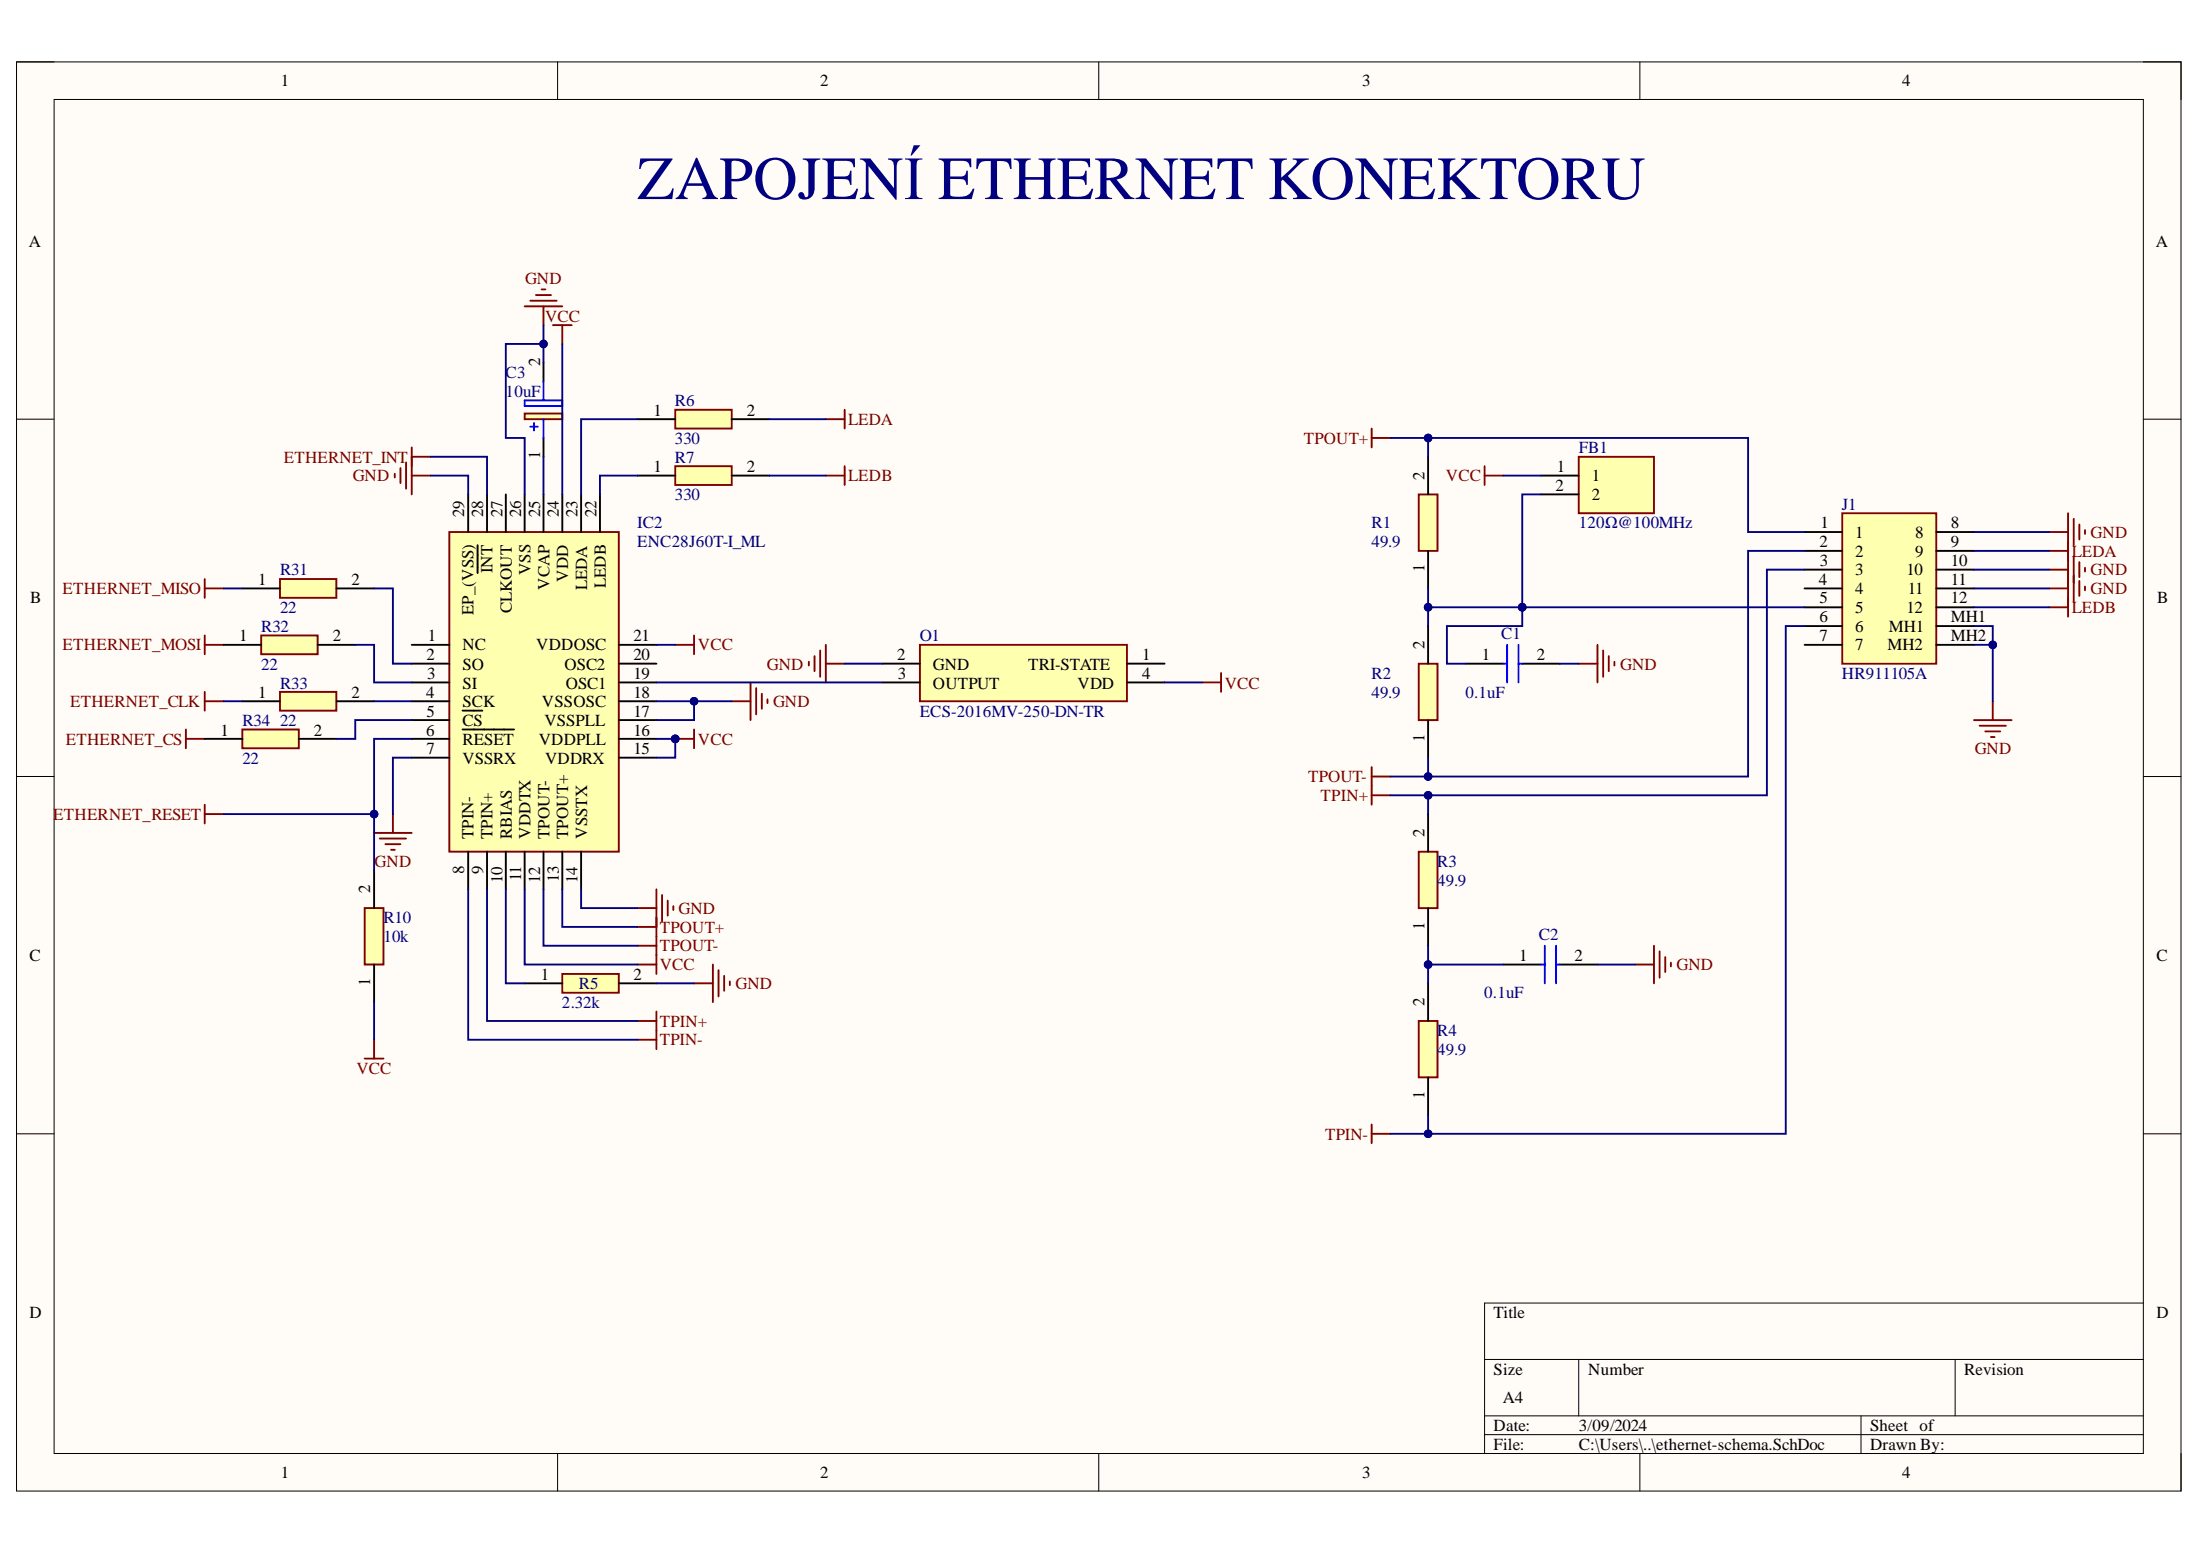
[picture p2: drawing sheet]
<svg xmlns="http://www.w3.org/2000/svg" width="297mm" height="210mm" viewBox="0 0 297 210" stroke-linecap="round" stroke-linejoin="round" font-family="sans-serif">
<path d="M2.2 8.4h292.3v192.9h-292.3z" fill-rule="evenodd" fill="#fffcf8"/>
<path d="M2.2 8.4h292.3v192.9h-292.3z" fill="none" stroke="#000" stroke-width=".14"/>
<path d="M7.3 13.4h282.1v182.8h-282.1z" fill-rule="evenodd" fill="#fffcf8"/>
<g fill="none" stroke="#000" stroke-width=".14">
<path d="M2.2 8.4h5.1M7.3 13.4h282.1v182.8h-282.1zM75.3 8.4v5M148.3 8.4v5M221.4 8.4v5M289.4 8.4h5.1v5M2.2 56.6h5.1M289.4 56.6h5.1M2.2 104.8h5.1M289.4 104.8h5.1M2.2 153h5.1M289.4 153h5.1"/>
<path d="M289.4 175.9h-89v20.3M75.3 196.2v5.1M148.3 196.2v5.1M200.4 183.5h89M200.4 191.1h89M200.4 193.7h89M213.2 183.5v7.6M221.4 196.2v5.1M251.3 191.1v5.1M264 183.5v7.6M294.5 196.2v5.1"/>
</g>
<path d="M60.7 71.8h22.8v43.2h-22.8z" fill-rule="evenodd" fill="#ffffb0"/>
<path d="M60.7 71.8h22.8v43.2h-22.8z" fill="none" stroke="#800000" stroke-width=".25"/>
<g fill="none" stroke="#000" stroke-width=".25">
<path d="M63.2 66.7v5.1M64.5 73.6v3.8M65.8 66.7v5.1M68.3 66.7v5.1M70.8 66.7v5.1M73.4 66.7v5.1M75.9 66.7v5.1M78.5 66.7v5.1M81 66.7v5.1M55.6 87h5.1M55.6 89.6h5.1M55.6 92.1h5.1"/>
<path d="M55.6 94.7h5.1M55.6 97.2h5.1M55.6 99.7h5.1M62.5 95.9h2.6M62.5 98.5h6.9M83.5 87h5.1M83.5 89.6h5.1M83.5 92.1h5.1M83.5 94.7h5.1M83.5 97.2h5.1M83.5 99.7h5.1M55.6 102.3h5.1"/>
<path d="M63.2 115v5M65.8 115v5M68.3 115v5M70.8 115v5M73.4 115v5M75.9 115v5M78.5 115v5M83.5 102.3h5.1"/>
</g>
<path d="M191.6 66.7h2.5v7.7h-2.5z" fill-rule="evenodd" fill="#ffffb0"/>
<path d="M191.6 66.7h2.5v7.7h-2.5z" fill="none" stroke="#800000" stroke-width=".25"/>
<path d="M192.8 61.7v5M192.8 74.4v5" fill="none" stroke="#000" stroke-width=".25"/>
<path d="M191.6 89.6h2.5v7.6h-2.5z" fill-rule="evenodd" fill="#ffffb0"/>
<path d="M191.6 89.6h2.5v7.6h-2.5z" fill="none" stroke="#800000" stroke-width=".25"/>
<path d="M192.8 84.5v5.1M192.8 97.2v5.1" fill="none" stroke="#000" stroke-width=".25"/>
<path d="M191.6 137.8h2.5v7.6h-2.5z" fill-rule="evenodd" fill="#ffffb0"/>
<path d="M191.6 137.8h2.5v7.6h-2.5z" fill="none" stroke="#800000" stroke-width=".25"/>
<path d="M192.8 132.7v5.1M192.8 145.4v5.1" fill="none" stroke="#000" stroke-width=".25"/>
<path d="M191.6 115h2.5v7.6h-2.5z" fill-rule="evenodd" fill="#ffffb0"/>
<g fill="none" stroke="#800000" stroke-width=".25">
<path d="M185.2 57.9v2.5M185.2 59.1h2.5M27.6 78.2v2.5M27.6 79.4h2.6M200.4 62.9v2.6M200.4 64.2h2.6M276.7 71.8h2.5M279.2 69.3v5.1M280 70v3.6M280.8 70.8v2M281.5 71.6v.5M25.1 98.5v2.5"/>
<path d="M25.1 99.7h2.5M27.6 85.8v2.5M27.6 93.4v2.5M27.6 87h2.6M27.6 94.7h2.6M213.2 89.6h2.5M215.7 87v5.1M216.5 87.8v3.6M217.2 88.6v2M218 89.3v.5M27.6 108.6v2.6M27.6 109.9h2.6"/>
<path d="M185.2 103.5v5.1M185.2 104.8h2.5M185.2 107.4h2.5M191.6 115h2.5v7.6h-2.5zM86.1 125.1h2.5M86.1 127.7h2.5M86.1 137.8h2.5M88.6 123.9v5M88.6 136.5v5.1M220.8 130.2h2.5M223.3 127.7v5M224.1 128.4v3.6"/>
<path d="M224.8 129.2v2M225.6 129.9v.6M86.1 140.4h2.5M185.2 151.8v2.5M185.2 153h2.5"/>
</g>
<path d="M197.9 89.6h5.1M205.5 89.6h5.1M192.8 109.9v5.1M192.8 122.6v5.1M203 130.2h5.1M210.6 130.2h5.1" fill="none" stroke="#000" stroke-width=".25"/>
<path d="M203 89.6h.5M203.5 87v5.1M205 87v5.1M205 89.6h.5M208.1 130.2h.5M208.6 127.7v5M210.1 127.7v5M210.1 130.2h.5" fill="none" stroke="#00f" stroke-width=".25"/>
<path d="M75.9 131.5h7.6v2.5h-7.6z" fill-rule="evenodd" fill="#ffffb0"/>
<path d="M111.5 56.6h2.5M114 55.3v2.6M111.5 64.2h2.5M114 62.9v2.6M75.9 131.5h7.6v2.5h-7.6zM93.7 132.7h2.6M96.3 130.2v5.1M97 131v3.5M97.8 131.7v2M98.5 132.5v.5" fill="none" stroke="#800000" stroke-width=".25"/>
<path d="M70.8 132.7h5.1M83.5 132.7h5.1" fill="none" stroke="#000" stroke-width=".25"/>
<path d="M91.2 55.3h7.6v2.6h-7.6z" fill-rule="evenodd" fill="#ffffb0"/>
<path d="M91.2 55.3h7.6v2.6h-7.6z" fill="none" stroke="#800000" stroke-width=".25"/>
<path d="M86.1 56.6h5.1M98.8 56.6h5.1" fill="none" stroke="#000" stroke-width=".25"/>
<path d="M91.2 62.9h7.6v2.6h-7.6z" fill-rule="evenodd" fill="#ffffb0"/>
<path d="M91.2 62.9h7.6v2.6h-7.6zM276.7 76.9h2.5M276.7 79.4h2.5M276.7 74.4h2.5M279.2 73.1v10.1M280 75.1v6.1M280.8 75.9v2M280.8 78.4v2M281.5 76.6v.5M281.5 79.2v.5M276.7 82h2.5" fill="none" stroke="#800000" stroke-width=".25"/>
<path d="M86.1 64.2h5.1M98.8 64.2h5.1" fill="none" stroke="#000" stroke-width=".25"/>
<path d="M124.2 87h28v7.7h-28z" fill-rule="evenodd" fill="#ffffb0"/>
<g fill="none" stroke="#800000" stroke-width=".25">
<path d="M72.4 39.8h2M73.1 39.1h.5M70.8 41.4h5.1M71.6 40.6h3.6M73.4 41.4v2.5M74.6 43.9h2.6M75.9 43.9v2.5M109.2 89.3v.5M110 88.6v2M110.7 87.8v3.6M111.5 87v5.1M111.5 89.6h2.5"/>
<path d="M124.2 87h28v7.7h-28zM162.3 92.1h2.6M164.9 90.9v2.5"/>
</g>
<path d="M119.1 89.6h5.1M119.1 92.1h5.1M152.2 89.6h5M152.2 92.1h5" fill="none" stroke="#000" stroke-width=".25"/>
<path d="M70.8 55.8h5.1v.8h-5.1z" fill-rule="evenodd" fill="#ffffb0"/>
<path d="M70.8 55.8h5.1v.8h-5.1zM91.2 99.7h2.5M93.7 98.5v2.5" fill="none" stroke="#800000" stroke-width=".25"/>
<path d="M73.4 49v2.5M73.4 59.1v2.6" fill="none" stroke="#000" stroke-width=".25"/>
<path d="M70.8 54h5.1v.8h-5.1zM71.6 57.6h1M72.1 57.1v1M73.4 51.5v2.5M73.4 56.6v2.5" fill="none" stroke="#00f" stroke-width=".25"/>
<circle cx="91.2" cy="99.7" r=".51" fill="#000080"/>
<circle cx="91.2" cy="99.7" r=".51" fill="none" stroke="#000080" stroke-width=".14"/>
<g fill="none" stroke="#800000" stroke-width=".25">
<path d="M91.2 87h2.5M93.7 85.8v2.5M98.8 94.7h2.5M101.3 92.1v5.1M102.1 92.9v3.5M102.9 93.6v2.1M103.6 94.4v.5M50.5 112.4h5.1M51.3 113.2h3.5M52 114h2.1M52.8 114.7h.5M53 109.9v2.5"/>
<path d="M86.1 122.6h2.5M86.1 130.2h2.5M88.6 120v5.1M88.6 128.9v2.6M89.4 120.8v3.6M90.2 121.6v2M90.9 122.3v.5"/>
</g>
<path d="M49.2 122.6h2.6v7.6h-2.6z" fill-rule="evenodd" fill="#ffffb0"/>
<path d="M49.2 122.6h2.6v7.6h-2.6zM49.2 142.9h2.6M50.5 140.4v2.5" fill="none" stroke="#800000" stroke-width=".25"/>
<path d="M50.5 117.5v5.1M50.5 130.2v5.1" fill="none" stroke="#000" stroke-width=".25"/>
<path d="M248.7 69.3h12.7v20.3h-12.7z" fill-rule="evenodd" fill="#ffffb0"/>
<path d="M53.3 63.9v.6M54.1 63.2v2M54.8 62.4v3.6M55.6 60.4v6.3M55.6 61.7h2.5M55.6 64.2h2.5M248.7 69.3h12.7v20.3h-12.7zM266.5 97.2h5.1M267.3 98h3.5M268 98.7h2.1M268.8 99.5h.5M269.1 94.7v2.5" fill="none" stroke="#800000" stroke-width=".25"/>
<g fill="none" stroke="#000" stroke-width=".25">
<path d="M243.6 71.8h5.1M243.6 74.4h5.1M243.6 76.9h5.1M243.6 79.4h5.1M261.4 71.8h5.1M261.4 74.4h5.1M261.4 76.9h5.1M261.4 79.4h5.1M243.6 82h5.1M243.6 84.5h5.1M243.6 87h5.1M261.4 82h5.1"/>
<path d="M261.4 84.5h5.1M261.4 87h5.1"/>
</g>
<path d="M213.2 61.7h10.1v7.6h-10.1z" fill-rule="evenodd" fill="#ffffb0"/>
<path d="M213.2 61.7h10.1v7.6h-10.1z" fill="none" stroke="#800000" stroke-width=".25"/>
<path d="M208.1 64.2h5.1M208.1 66.7h5.1" fill="none" stroke="#000" stroke-width=".25"/>
<path d="M37.8 78.2h7.6v2.5h-7.6z" fill-rule="evenodd" fill="#ffffb0"/>
<path d="M37.8 78.2h7.6v2.5h-7.6z" fill="none" stroke="#800000" stroke-width=".25"/>
<path d="M32.7 79.4h5.1M45.4 79.4h5.1" fill="none" stroke="#000" stroke-width=".25"/>
<path d="M35.3 85.8h7.6v2.5h-7.6z" fill-rule="evenodd" fill="#ffffb0"/>
<path d="M35.3 85.8h7.6v2.5h-7.6z" fill="none" stroke="#800000" stroke-width=".25"/>
<path d="M30.2 87h5.1M42.9 87h5.1" fill="none" stroke="#000" stroke-width=".25"/>
<path d="M37.8 93.4h7.6v2.5h-7.6z" fill-rule="evenodd" fill="#ffffb0"/>
<path d="M37.8 93.4h7.6v2.5h-7.6z" fill="none" stroke="#800000" stroke-width=".25"/>
<path d="M32.7 94.7h5.1M45.4 94.7h5.1" fill="none" stroke="#000" stroke-width=".25"/>
<path d="M32.7 98.5h7.6v2.5h-7.6z" fill-rule="evenodd" fill="#ffffb0"/>
<path d="M32.7 98.5h7.6v2.5h-7.6z" fill="none" stroke="#800000" stroke-width=".25"/>
<path d="M27.6 99.7h5.1M40.3 99.7h5.1" fill="none" stroke="#000" stroke-width=".25"/>
<path d="M192.8 79.4v5.1" fill="none" stroke="#000080" stroke-width=".25"/>
<circle cx="192.8" cy="82" r=".51" fill="#000080"/>
<circle cx="192.8" cy="82" r=".51" fill="none" stroke="#000080" stroke-width=".14"/>
<path d="M203 64.2h5.1M210.6 89.6h2.6M192.8 127.7v5" fill="none" stroke="#000080" stroke-width=".25"/>
<circle cx="192.8" cy="130.2" r=".51" fill="#000080"/>
<circle cx="192.8" cy="130.2" r=".51" fill="none" stroke="#000080" stroke-width=".14"/>
<path d="M192.8 130.2h10.2" fill="none" stroke="#000080" stroke-width=".25"/>
<circle cx="192.8" cy="130.2" r=".51" fill="#000080"/>
<circle cx="192.8" cy="130.2" r=".51" fill="none" stroke="#000080" stroke-width=".14"/>
<g fill="none" stroke="#000080" stroke-width=".25">
<path d="M73.4 46.4h-5.1v12.7h2.5v7.6M75.9 46.4v20.3M86.1 56.6h-7.6v10.1M103.9 56.6h7.6M73.4 61.7v5M86.1 64.2h-5.1v2.5M103.9 64.2h7.6M63.2 120v20.4h22.9M65.8 120v17.8h20.3M68.3 120v12.7h2.5M73.4 120v7.7h12.7M75.9 120v5.1h10.2"/>
<path d="M88.6 132.7h5.1M215.7 130.2h5.1"/>
</g>
<circle cx="73.4" cy="46.4" r=".51" fill="#000080"/>
<circle cx="73.4" cy="46.4" r=".51" fill="none" stroke="#000080" stroke-width=".14"/>
<path d="M73.4 43.9v5.1" fill="none" stroke="#000080" stroke-width=".25"/>
<circle cx="73.4" cy="46.4" r=".51" fill="#000080"/>
<circle cx="73.4" cy="46.4" r=".51" fill="none" stroke="#000080" stroke-width=".14"/>
<path d="M88.6 99.7h2.6" fill="none" stroke="#000080" stroke-width=".25"/>
<circle cx="91.2" cy="99.7" r=".51" fill="#000080"/>
<circle cx="91.2" cy="99.7" r=".51" fill="none" stroke="#000080" stroke-width=".14"/>
<path d="M91.2 99.7v2.6h-2.6" fill="none" stroke="#000080" stroke-width=".25"/>
<circle cx="91.2" cy="99.7" r=".51" fill="#000080"/>
<circle cx="91.2" cy="99.7" r=".51" fill="none" stroke="#000080" stroke-width=".14"/>
<path d="M88.6 94.7h10.2M88.6 92.1h30.5M88.6 87h2.6M114 89.6h5.1M157.2 92.1h5.1M70.8 120v10.2h15.3M78.5 120v2.6h7.6" fill="none" stroke="#000080" stroke-width=".25"/>
<circle cx="93.7" cy="94.7" r=".51" fill="#000080"/>
<circle cx="93.7" cy="94.7" r=".51" fill="none" stroke="#000080" stroke-width=".14"/>
<path d="M93.7 94.7v2.5h-5.1" fill="none" stroke="#000080" stroke-width=".25"/>
<circle cx="93.7" cy="94.7" r=".51" fill="#000080"/>
<circle cx="93.7" cy="94.7" r=".51" fill="none" stroke="#000080" stroke-width=".14"/>
<path d="M55.6 102.3h-2.6v7.6M192.8 102.3v2.5h-5.1M50.5 135.3v5.1" fill="none" stroke="#000080" stroke-width=".25"/>
<circle cx="192.8" cy="104.8" r=".51" fill="#000080"/>
<circle cx="192.8" cy="104.8" r=".51" fill="none" stroke="#000080" stroke-width=".14"/>
<path d="M187.7 59.1h5.1v2.6" fill="none" stroke="#000080" stroke-width=".25"/>
<circle cx="192.8" cy="59.1" r=".51" fill="#000080"/>
<circle cx="192.8" cy="59.1" r=".51" fill="none" stroke="#000080" stroke-width=".14"/>
<path d="M187.7 107.4h5.1v2.5" fill="none" stroke="#000080" stroke-width=".25"/>
<circle cx="192.8" cy="107.4" r=".51" fill="#000080"/>
<circle cx="192.8" cy="107.4" r=".51" fill="none" stroke="#000080" stroke-width=".14"/>
<path d="M192.8 150.5v2.5h-5.1" fill="none" stroke="#000080" stroke-width=".25"/>
<circle cx="192.8" cy="153" r=".51" fill="#000080"/>
<circle cx="192.8" cy="153" r=".51" fill="none" stroke="#000080" stroke-width=".14"/>
<path d="M208.1 66.7h-2.6v17.8h-10.1v5.1h2.5" fill="none" stroke="#000080" stroke-width=".25"/>
<circle cx="205.5" cy="82" r=".51" fill="#000080"/>
<circle cx="205.5" cy="82" r=".51" fill="none" stroke="#000080" stroke-width=".14"/>
<path d="M192.8 59.1h43.2v12.7h7.6" fill="none" stroke="#000080" stroke-width=".25"/>
<circle cx="192.8" cy="59.1" r=".51" fill="#000080"/>
<circle cx="192.8" cy="59.1" r=".51" fill="none" stroke="#000080" stroke-width=".14"/>
<path d="M243.6 74.4h-7.6v30.4h-43.2" fill="none" stroke="#000080" stroke-width=".25"/>
<circle cx="192.8" cy="104.8" r=".51" fill="#000080"/>
<circle cx="192.8" cy="104.8" r=".51" fill="none" stroke="#000080" stroke-width=".14"/>
<path d="M243.6 76.9h-5v30.5h-45.8" fill="none" stroke="#000080" stroke-width=".25"/>
<circle cx="192.8" cy="107.4" r=".51" fill="#000080"/>
<circle cx="192.8" cy="107.4" r=".51" fill="none" stroke="#000080" stroke-width=".14"/>
<path d="M243.6 84.5h-2.5v68.5h-48.3" fill="none" stroke="#000080" stroke-width=".25"/>
<circle cx="192.8" cy="153" r=".51" fill="#000080"/>
<circle cx="192.8" cy="153" r=".51" fill="none" stroke="#000080" stroke-width=".14"/>
<path d="M205.5 82h38.1" fill="none" stroke="#000080" stroke-width=".25"/>
<circle cx="205.5" cy="82" r=".51" fill="#000080"/>
<circle cx="205.5" cy="82" r=".51" fill="none" stroke="#000080" stroke-width=".14"/>
<path d="M192.8 82h12.7" fill="none" stroke="#000080" stroke-width=".25"/>
<circle cx="205.5" cy="82" r=".51" fill="#000080"/>
<circle cx="205.5" cy="82" r=".51" fill="none" stroke="#000080" stroke-width=".14"/>
<circle cx="192.8" cy="82" r=".51" fill="#000080"/>
<circle cx="192.8" cy="82" r=".51" fill="none" stroke="#000080" stroke-width=".14"/>
<path d="M266.5 71.8h10.2M266.5 74.4h10.2M266.5 76.9h10.2M266.5 79.4h10.2M266.5 84.5h2.6v10.2M266.5 82h10.2" fill="none" stroke="#000080" stroke-width=".25"/>
<circle cx="269.1" cy="87" r=".51" fill="#000080"/>
<circle cx="269.1" cy="87" r=".51" fill="none" stroke="#000080" stroke-width=".14"/>
<path d="M266.5 87h2.6" fill="none" stroke="#000080" stroke-width=".25"/>
<circle cx="269.1" cy="87" r=".51" fill="#000080"/>
<circle cx="269.1" cy="87" r=".51" fill="none" stroke="#000080" stroke-width=".14"/>
<path d="M30.2 79.4h2.5M50.5 79.4h2.5v10.2h2.6M58.1 61.7h7.7v5M58.1 64.2h5.1v2.5M30.2 94.7h2.5M48 87h2.5v5.1h5.1M50.5 94.7h5.1M30.2 109.9h20.3" fill="none" stroke="#000080" stroke-width=".25"/>
<circle cx="50.5" cy="109.9" r=".51" fill="#000080"/>
<circle cx="50.5" cy="109.9" r=".51" fill="none" stroke="#000080" stroke-width=".14"/>
<path d="M55.6 99.7h-5.1v17.8" fill="none" stroke="#000080" stroke-width=".25"/>
<circle cx="50.5" cy="109.9" r=".51" fill="#000080"/>
<circle cx="50.5" cy="109.9" r=".51" fill="none" stroke="#000080" stroke-width=".14"/>
<path d="M55.6 97.2h-7.6v2.5h-2.6" fill="none" stroke="#000080" stroke-width=".25"/>
<text font-size="8.3" fill="#000080" x="86" y="26.9">ZAPOJENÍ ETHERNET KONEKTORU</text>
<g font-size="2.3">
<text x="37.9" y="11.7">1</text>
<text x="110.7" y="11.7">2</text>
<text x="183.9" y="11.7">3</text>
<text x="256.8" y="11.7">4</text>
<text x="3.9" y="33.3">A</text>
<text x="291.1" y="33.3">A</text>
<text x="72.9" y="49.4" transform="rotate(-90 72.9 49.4)">2</text>
<text x="88.2" y="56.1">1</text>
<text x="100.8" y="56.1">2</text>
<text x="72.9" y="62" transform="rotate(-90 72.9 62)">1</text>
<text x="88.2" y="63.7">1</text>
<text x="100.8" y="63.7">2</text>
<text x="192.4" y="64.7" transform="rotate(-90 192.4 64.7)">2</text>
<text x="210.2" y="63.7">1</text>
<text x="214.9" y="65">1</text>
<text x="62.7" y="69.8" transform="rotate(-90 62.7 69.8)">29</text>
<text x="65.2" y="69.8" transform="rotate(-90 65.2 69.8)">28</text>
<text x="67.8" y="69.8" transform="rotate(-90 67.8 69.8)">27</text>
<text x="70.4" y="69.8" transform="rotate(-90 70.4 69.8)">26</text>
<text x="72.9" y="69.8" transform="rotate(-90 72.9 69.8)">25</text>
<text x="75.5" y="69.8" transform="rotate(-90 75.5 69.8)">24</text>
<text x="78" y="69.8" transform="rotate(-90 78 69.8)">23</text>
<text x="80.5" y="69.8" transform="rotate(-90 80.5 69.8)">22</text>
<text x="210" y="66.2">2</text>
<text x="214.9" y="67.5">2</text>
<text x="245.8" y="71.3">1</text>
<text x="263.4" y="71.3">8</text>
<text x="66.5" y="77.3" transform="rotate(-90 66.5 77.3)">INT</text>
<text x="71.6" y="77.7" transform="rotate(-90 71.6 77.7)">VSS</text>
<text x="192.4" y="77.2" transform="rotate(-90 192.4 77.2)">1</text>
<text x="245.6" y="73.9">2</text>
<text x="245.7" y="76.4">3</text>
<text x="250.5" y="72.6">1</text>
<text x="250.5" y="75.1">2</text>
<text x="250.5" y="77.7">3</text>
<text x="257.4" y="77.7">10</text>
<text x="258.6" y="72.6">8</text>
<text x="258.6" y="75.1">9</text>
<text x="263.4" y="73.9">9</text>
<text x="263.4" y="76.4">10</text>
<text x="4.1" y="81.5">B</text>
<text x="34.9" y="78.9">1</text>
<text x="47.5" y="78.9">2</text>
<text x="63.9" y="83.1" transform="rotate(-90 63.9 83.1)">EP_(VSS)</text>
<text x="69.1" y="82.8" transform="rotate(-90 69.1 82.8)">CLKOUT</text>
<text x="74.2" y="79.6" transform="rotate(-90 74.2 79.6)">VCAP</text>
<text x="76.7" y="78.5" transform="rotate(-90 76.7 78.5)">VDD</text>
<text x="79.3" y="79.7" transform="rotate(-90 79.3 79.7)">LEDA</text>
<text x="81.8" y="79.4" transform="rotate(-90 81.8 79.4)">LEDB</text>
<text x="245.6" y="78.9">4</text>
<text x="245.6" y="81.5">5</text>
<text x="245.6" y="84">6</text>
<text x="250.5" y="80.2">4</text>
<text x="250.5" y="82.7">5</text>
<text x="257.4" y="82.7">12</text>
<text x="257.6" y="80.2">11</text>
<text x="263.4" y="78.9">11</text>
<text x="263.4" y="81.5">12</text>
<text x="263.4" y="84">MH1</text>
<text x="291.2" y="81.5">B</text>
<text x="32.3" y="86.5">1</text>
<text x="44.9" y="86.5">2</text>
<text x="57.6" y="89.1">2</text>
<text x="57.8" y="86.5">1</text>
<text x="62.4" y="87.8">NC</text>
<text x="72.4" y="87.8">VDDOSC</text>
<text x="85.5" y="86.5">21</text>
<text x="85.5" y="89.1">20</text>
<text x="121.1" y="89.1">2</text>
<text x="154.2" y="89.1">1</text>
<text x="192.4" y="87.5" transform="rotate(-90 192.4 87.5)">2</text>
<text x="200.1" y="89.1">1</text>
<text x="207.5" y="89.1">2</text>
<text x="245.6" y="86.5">7</text>
<text x="250.5" y="85.3">6</text>
<text x="250.5" y="87.8">7</text>
<text x="254.9" y="87.8">MH2</text>
<text x="255" y="85.3">MH1</text>
<text x="263.4" y="86.5">MH2</text>
<text x="34.9" y="94.2">1</text>
<text x="47.5" y="94.2">2</text>
<text x="57.5" y="94.2">4</text>
<text x="57.7" y="91.7">3</text>
<text x="62.4" y="90.4">SO</text>
<text x="62.4" y="92.9">SI</text>
<text x="62.4" y="95.5">SCK</text>
<text x="73.2" y="95.5">VSSOSC</text>
<text x="76.2" y="90.4">OSC2</text>
<text x="76.4" y="92.9">OSC1</text>
<text x="85.5" y="91.7">19</text>
<text x="85.5" y="94.2">18</text>
<text x="121.2" y="91.7">3</text>
<text x="126" y="90.4">GND</text>
<text x="126" y="92.9">OUTPUT</text>
<text x="138.8" y="90.4">TRI-STATE</text>
<text x="145.5" y="92.9">VDD</text>
<text x="154.2" y="91.7">4</text>
<text x="29.8" y="99.3">1</text>
<text x="42.4" y="99.3">2</text>
<text x="57.5" y="99.3">6</text>
<text x="57.6" y="96.8">5</text>
<text x="57.6" y="101.8">7</text>
<text x="62.4" y="98">CS</text>
<text x="62.4" y="100.6">RESET</text>
<text x="72.7" y="100.6">VDDPLL</text>
<text x="73.5" y="98">VSSPLL</text>
<text x="85.5" y="96.8">17</text>
<text x="85.5" y="99.3">16</text>
<text x="85.5" y="101.8">15</text>
<text x="192.4" y="100.1" transform="rotate(-90 192.4 100.1)">1</text>
<text x="62.4" y="103.1">VSSRX</text>
<text x="73.6" y="103.1">VDDRX</text>
<text x="63.9" y="113.2" transform="rotate(-90 63.9 113.2)">TPIN-</text>
<text x="66.5" y="113.2" transform="rotate(-90 66.5 113.2)">TPIN+</text>
<text x="69.1" y="113.2" transform="rotate(-90 69.1 113.2)">RBIAS</text>
<text x="71.6" y="113.2" transform="rotate(-90 71.6 113.2)">VDDTX</text>
<text x="74.2" y="113.2" transform="rotate(-90 74.2 113.2)">TPOUT-</text>
<text x="76.7" y="113.2" transform="rotate(-90 76.7 113.2)">TPOUT+</text>
<text x="79.3" y="113.2" transform="rotate(-90 79.3 113.2)">VSSTX</text>
<text x="192.4" y="113" transform="rotate(-90 192.4 113)">2</text>
<text x="62.7" y="118" transform="rotate(-90 62.7 118)">8</text>
<text x="65.2" y="118" transform="rotate(-90 65.2 118)">9</text>
<text x="67.8" y="119.2" transform="rotate(-90 67.8 119.2)">10</text>
<text x="70.4" y="119" transform="rotate(-90 70.4 119)">11</text>
<text x="72.9" y="119.2" transform="rotate(-90 72.9 119.2)">12</text>
<text x="75.5" y="119.1" transform="rotate(-90 75.5 119.1)">13</text>
<text x="78" y="119.2" transform="rotate(-90 78 119.2)">14</text>
<text x="50" y="120.6" transform="rotate(-90 50 120.6)">2</text>
<text x="192.4" y="125.5" transform="rotate(-90 192.4 125.5)">1</text>
<text x="4" y="129.7">C</text>
<text x="205.1" y="129.7">1</text>
<text x="212.6" y="129.7">2</text>
<text x="291.2" y="129.7">C</text>
<text x="50" y="133.1" transform="rotate(-90 50 133.1)">1</text>
<text x="73" y="132.2">1</text>
<text x="85.5" y="132.2">2</text>
<text x="192.4" y="135.8" transform="rotate(-90 192.4 135.8)">2</text>
<text x="192.4" y="148.3" transform="rotate(-90 192.4 148.3)">1</text>
<text x="4" y="178">D</text>
<text x="201.7" y="178">Title</text>
<text x="291.2" y="178">D</text>
<text x="201.7" y="185.6">Size</text>
<text x="214.4" y="185.6">Number</text>
<text x="265.2" y="185.6">Revision</text>
<text x="202.9" y="189.4">A4</text>
<text x="201.7" y="193.2">Date:</text>
<text x="201.7" y="195.7">File:</text>
<text x="213.2" y="193.2">3/09/2024</text>
<text x="213.2" y="195.7">C:\Users\..\ethernet-schema.SchDoc</text>
<text x="252.5" y="193.2">Sheet of</text>
<text x="252.5" y="195.7">Drawn By:</text>
<text x="37.9" y="199.5">1</text>
<text x="110.7" y="199.5">2</text>
<text x="183.9" y="199.5">3</text>
<text x="256.8" y="199.5">4</text>
</g>
<g font-size="2.3" fill="#800000">
<text x="70.9" y="38.4">GND</text>
<text x="73.6" y="43.4">VCC</text>
<text x="114.5" y="57.4">LEDA</text>
<text x="176" y="59.9">TPOUT+</text>
<text x="38.3" y="62.4">ETHERNET_INT</text>
<text x="47.6" y="65">GND</text>
<text x="114.5" y="65">LEDB</text>
<text x="195.2" y="65">VCC</text>
<text x="279.7" y="75.1">LEDA</text>
<text x="282.3" y="72.6">GND</text>
<text x="282.3" y="77.7">GND</text>
<text x="8.5" y="80.2">ETHERNET_MISO</text>
<text x="279.7" y="82.7">LEDB</text>
<text x="282.3" y="80.2">GND</text>
<text x="8.5" y="87.8">ETHERNET_MOSI</text>
<text x="94.2" y="87.8">VCC</text>
<text x="9.5" y="95.5">ETHERNET_CLK</text>
<text x="103.5" y="90.4">GND</text>
<text x="104.4" y="95.5">GND</text>
<text x="165.4" y="92.9">VCC</text>
<text x="218.7" y="90.4">GND</text>
<text x="8.9" y="100.6">ETHERNET_CS</text>
<text x="94.2" y="100.6">VCC</text>
<text x="266.6" y="101.8">GND</text>
<text x="176.6" y="105.6">TPOUT-</text>
<text x="7.2" y="110.7">ETHERNET_RESET</text>
<text x="178.3" y="108.2">TPIN+</text>
<text x="50.6" y="117">GND</text>
<text x="89.1" y="125.9">TPOUT+</text>
<text x="91.6" y="123.4">GND</text>
<text x="89.1" y="128.4">TPOUT-</text>
<text x="89.1" y="131">VCC</text>
<text x="226.4" y="131">GND</text>
<text x="99.3" y="133.5">GND</text>
<text x="89.1" y="138.6">TPIN+</text>
<text x="89.1" y="141.1">TPIN-</text>
<text x="48.1" y="144.9">VCC</text>
<text x="178.9" y="153.9">TPIN-</text>
</g>
<g font-size="2.3" fill="#000080">
<text x="68.3" y="51">C3</text>
<text x="68.3" y="53.6">10uF</text>
<text x="91.1" y="54.8">R6</text>
<text x="91.1" y="59.9">330</text>
<text x="91.1" y="62.4">R7</text>
<text x="213.2" y="61.2">FB1</text>
<text x="86" y="71.3">IC2</text>
<text x="91.1" y="67.5">330</text>
<text x="185.2" y="71.3">R1</text>
<text x="213.2" y="71.3">120Ω@100MHz</text>
<text x="248.7" y="68.8">J1</text>
<text x="37.8" y="77.7">R31</text>
<text x="86" y="73.9">ENC28J60T-I_ML</text>
<text x="185.2" y="73.9">49.9</text>
<text x="37.8" y="82.7">22</text>
<text x="35.3" y="85.3">R32</text>
<text x="124.2" y="86.5">O1</text>
<text x="202.7" y="86.3">C1</text>
<text x="35.3" y="90.4">22</text>
<text x="37.8" y="92.9">R33</text>
<text x="185.2" y="91.7">R2</text>
<text x="185.2" y="94.2">49.9</text>
<text x="197.9" y="94.2">0.1uF</text>
<text x="248.7" y="91.7">HR911105A</text>
<text x="32.7" y="98">R34</text>
<text x="37.8" y="98">22</text>
<text x="124.2" y="96.8">ECS-2016MV-250-DN-TR</text>
<text x="32.7" y="103.1">22</text>
<text x="194" y="117">R3</text>
<text x="194" y="119.6">49.9</text>
<text x="51.8" y="124.6">R10</text>
<text x="51.8" y="127.2">10k</text>
<text x="207.8" y="126.9">C2</text>
<text x="75.9" y="136">2.32k</text>
<text x="78.2" y="133.5">R5</text>
<text x="200.4" y="134.8">0.1uF</text>
<text x="194" y="139.8">R4</text>
<text x="194" y="142.4">49.9</text>
</g>
</svg>
